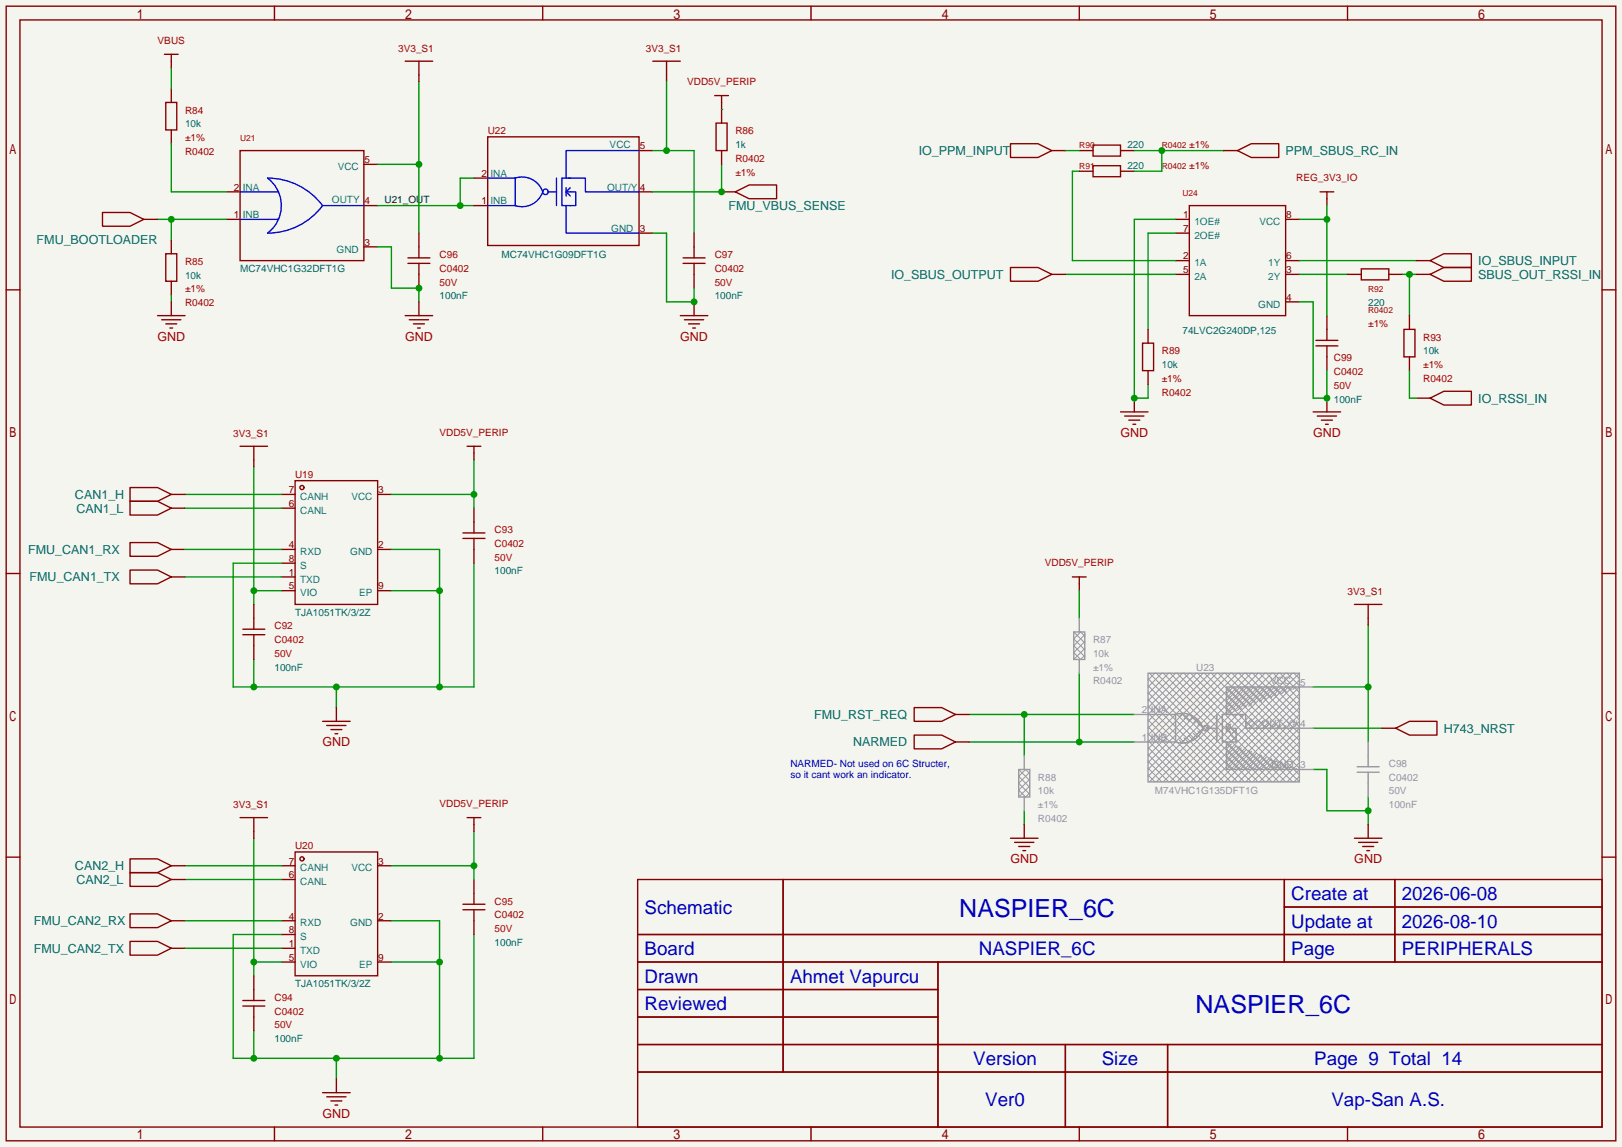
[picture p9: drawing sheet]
<svg xmlns="http://www.w3.org/2000/svg" width="299mm" height="212mm" viewBox="0 0 299 212" stroke-linecap="round" stroke-linejoin="round" font-family="sans-serif">
<path d="M0 0h299.5v211.8h-299.5z" fill="#f5f5f0"/>
<g fill="none" stroke="#850000" stroke-width=".25">
<path d="M1.1 1.1h297.2v209.6h-297.2zM3.7 3.7h292.1v204.5h-292.1zM50.7 1.1v2.6M100.2 1.1v2.6M149.7 1.1v2.6M199.3 1.1v2.6M248.8 1.1v2.6M1.1 53.5h2.6M295.8 53.5h2.5M51.9 91.3h2.6M51.9 93.9h2.6M54.5 88.8h15.2v22.8h-15.2z"/>
<path d="M69.7 91.3h2.6M1.1 105.9h2.6M24 100.2h5.1l2.5 1.3-2.5 1.2h-5.1zM24 105.3h5.1l2.5 1.3-2.5 1.2h-5.1zM31.6 101.5h2.6M31.6 106.6h2.6M51.9 101.5h2.6M51.9 106.6h2.6M51.9 104h2.6M51.9 109.1h2.6M69.7 101.5h2.6M69.7 109.1h2.6"/>
<path d="M295.8 105.9h2.5M1.1 158.3h2.6M295.8 158.3h2.5M24 168.8h5.1l2.5 1.3-2.5 1.2h-5.1zM24 173.9h5.1l2.5 1.2-2.5 1.3h-5.1zM31.6 170.1h2.6M31.6 175.1h2.6M117.7 162.4h178.1v45.8h-178.1zM117.7 172.6h178.1M117.7 177.7h178.1M144.6 162.4v35.6M173.2 177.7v30.5"/>
<path d="M237.1 162.4v15.3M237.1 167.5h58.7M257.5 162.4v15.3M117.7 182.8h55.5M117.7 192.9h178.1M117.7 187.8h55.5M117.7 198h178.1M196.7 192.9v15.3M215.6 192.9v15.3M50.7 208.2v2.5M100.2 208.2v2.5M149.7 208.2v2.5"/>
<path d="M199.3 208.2v2.5M248.8 208.2v2.5"/>
<circle cx="55.8" cy="90" r=".38"/>
</g>
<path d="M51.9 104h-8.8v22.9h44.4v-22.9M72.3 101.5h8.9v25.4M72.3 109.1h8.9M46.9 121.8v5.1M62.1 126.9v3.8" fill="none" stroke="#009600" stroke-width=".25"/>
<g fill="#009600">
<circle cx="46.9" cy="126.9" r=".63"/>
<circle cx="62.1" cy="126.9" r=".63"/>
<circle cx="81.2" cy="126.9" r=".63"/>
<circle cx="81.2" cy="109.1" r=".63"/>
</g>
<path d="M46.9 86.2v25.4M46.9 109.1h5" fill="none" stroke="#009600" stroke-width=".25"/>
<circle cx="46.9" cy="109.1" r=".63" fill="#009600"/>
<path d="M34.2 91.3h17.7M34.2 93.9h17.7M72.3 91.3h15.2M87.5 85v8.9M34.2 101.5h17.7M34.2 106.6h17.7" fill="none" stroke="#009600" stroke-width=".25"/>
<g fill="none" stroke="#850000" stroke-width=".25">
<path d="M24 90h5.1l2.5 1.3-2.5 1.3h-5.1zM24 92.6h5.1l2.5 1.3-2.5 1.2h-5.1zM31.6 91.3h2.6M31.6 93.9h2.6M44.3 82.4h5.1M46.9 82.4v3.8M85.5 99.4h4M85.5 98.4h4M87.5 93.9v4.5M87.5 99.4v4.6M44.8 117.2h4.1M44.8 116.2h4.1"/>
<path d="M46.9 111.6v4.6M46.9 117.2v4.6"/>
</g>
<circle cx="87.5" cy="91.3" r=".63" fill="#009600"/>
<g fill="none" stroke="#850000" stroke-width=".25">
<path d="M86.2 82.4h2.6M87.5 82.4v2.6M59.6 133.2h5M60.3 134h3.6M61.1 134.7h2M61.8 135.5h.6M62.1 130.7v2.5M51.9 159.9h2.6M54.5 157.4h15.2v22.8h-15.2zM69.7 159.9h2.6M51.9 162.4h2.6M51.9 170.1h2.6"/>
<path d="M51.9 172.6h2.6M51.9 175.1h2.6M51.9 177.7h2.6M69.7 170.1h2.6M69.7 177.7h2.6"/>
<circle cx="55.8" cy="158.6" r=".38"/>
</g>
<path d="M51.9 172.6h-8.8v22.9h44.4v-22.9M72.3 170.1h8.9v25.4M72.3 177.7h8.9M46.9 190.4v5.1M62.1 195.5v3.8" fill="none" stroke="#009600" stroke-width=".25"/>
<g fill="#009600">
<circle cx="46.9" cy="195.5" r=".63"/>
<circle cx="62.1" cy="195.5" r=".63"/>
<circle cx="81.2" cy="195.5" r=".63"/>
<circle cx="81.2" cy="177.7" r=".63"/>
</g>
<path d="M46.9 154.8v25.4M46.9 177.7h5" fill="none" stroke="#009600" stroke-width=".25"/>
<circle cx="46.9" cy="177.7" r=".63" fill="#009600"/>
<path d="M34.2 159.9h17.7M72.3 159.9h15.2M87.5 153.5v8.9M34.2 162.4h17.7M34.2 170.1h17.7M34.2 175.1h17.7" fill="none" stroke="#009600" stroke-width=".25"/>
<g fill="none" stroke="#850000" stroke-width=".25">
<path d="M24 158.6h5.1l2.5 1.3-2.5 1.3h-5.1zM31.6 159.9h2.6M44.3 151h5.1M46.9 151v3.8M24 161.2h5.1l2.5 1.2-2.5 1.3h-5.1zM31.6 162.4h2.6M85.5 168h4M85.5 167h4M87.5 162.4v4.6M87.5 168v4.6M44.8 185.8h4.1M44.8 184.8h4.1"/>
<path d="M46.9 180.2v4.6M46.9 185.8v4.6"/>
</g>
<circle cx="87.5" cy="159.9" r=".63" fill="#009600"/>
<g fill="none" stroke="#850000" stroke-width=".25">
<path d="M30.4 10h2.5M30.6 18.9h2v5.1h-2zM31.6 10v2.6M31.6 16.4v2.5M31.6 24v2.5M41.8 35.4h2.5M44.3 27.8h22.9v20.3h-22.9zM67.2 38h2.5M67.2 30.4h2.5M41.8 40.5h2.5M67.2 45.6h2.5M86.2 151h2.6"/>
<path d="M87.5 151v2.5M62.1 199.3v2.5M59.6 201.8h5M60.3 202.6h3.6M61.1 203.3h2M61.8 204.1h.6"/>
</g>
<path d="M44.3 35.4h7.1M49.4 32.9a12.7 12.7 0 0 1 10.2 5.1 12.7 12.7 0 0 1-10.2 5.1 6.3 6.3 0 0 0 0-10.2zM59.6 38h7.6M44.3 40.5h7.1" fill="none" stroke="#00f" stroke-width=".25"/>
<path d="M31.6 12.6v3.8M31.6 26.5v8.9h10.2M29.1 40.5h12.7M31.6 40.5v3.8" fill="none" stroke="#009600" stroke-width=".25"/>
<circle cx="31.6" cy="40.5" r=".63" fill="#009600"/>
<g fill="none" stroke="#850000" stroke-width=".25">
<path d="M18.9 39.2h5.1l2.5 1.3-2.5 1.3h-5.1zM26.5 40.5h2.6M29.1 58.3h5.1M29.8 59.1h3.6M30.6 46.9h2v5h-2zM30.6 59.8h2M31.6 44.3v2.6M31.6 51.9v2.6M31.6 55.8v2.5M75.3 48.6h4.1M75.3 47.6h4.1M77.3 43.1v4.5"/>
<path d="M77.3 48.6v4.6M31.4 60.6h.5"/>
</g>
<path d="M77.3 15.1v28M69.7 30.4h7.6M31.6 54.5v1.3" fill="none" stroke="#009600" stroke-width=".25"/>
<circle cx="77.3" cy="30.4" r=".63" fill="#009600"/>
<path d="M74.8 11.3h5.1M77.3 11.3v3.8" fill="none" stroke="#850000" stroke-width=".25"/>
<path d="M69.7 38h17.8M87.5 32.9h-2.5v5.1" fill="none" stroke="#009600" stroke-width=".25"/>
<circle cx="85" cy="38" r=".63" fill="#009600"/>
<path d="M69.7 45.6h2.6v7.6h5v2.6" fill="none" stroke="#009600" stroke-width=".25"/>
<circle cx="77.3" cy="53.2" r=".63" fill="#009600"/>
<g fill="none" stroke="#850000" stroke-width=".25">
<path d="M120.5 11.3h5.1M123.1 11.3v3.8M87.5 38h2.5M87.5 32.9h2.5M90 25.3h28v20h-28zM118 35.4h2.5M118 27.8h2.5M74.8 58.3h5.1M75.6 59.1h3.5M76.3 59.8h2.1M77.3 55.8v2.5M118 43.1h2.5"/>
<path d="M126.1 48.6h4.1M126.1 47.6h4.1M128.1 43.1v4.5M128.1 48.6v4.6M77.1 60.6h.5"/>
</g>
<g fill="none" stroke="#00f" stroke-width=".25">
<path d="M90 32.9h5.1M90 38h5.1M95.1 32.9a4 4 0 0 1 5.1 2.5 4 4 0 0 1-5.1 2.6M95.1 32.9v5.1M101.2 35.4h1.5M102.7 32.9v5.1M104.5 38v5.1h13.5M104.5 35.4l.8 .8M104.5 34.7v1.5M105 32.9h3.1v2.5h9.9M105.3 32.9h-1.5v5.1h2.5v-2.6h-1.8l.8-.7M118 27.8h-13.5v5.1"/>
<circle cx="100.7" cy="35.4" r=".51"/>
</g>
<path d="M123.1 15.1v12.7M120.5 27.8h7.6v15.3" fill="none" stroke="#009600" stroke-width=".25"/>
<circle cx="123.1" cy="27.8" r=".63" fill="#009600"/>
<path d="M120.5 43.1h2.6v12.7h5v-2.6" fill="none" stroke="#009600" stroke-width=".25"/>
<path d="M128.1 55.8v2.5" fill="none" stroke="#850000" stroke-width=".25"/>
<circle cx="128.1" cy="55.8" r=".63" fill="#009600"/>
<path d="M132 17.7h2.5M133.2 17.7v5M132.2 22.7h2v5.1h-2zM133.2 27.8v2.6M133.2 35.4h2.6M125.6 58.3h5.1M126.4 59.1h3.5M127.1 59.8h2.1M127.9 60.6h.5" fill="none" stroke="#850000" stroke-width=".25"/>
<path d="M133.2 30.4v5h-12.7" fill="none" stroke="#009600" stroke-width=".25"/>
<circle cx="133.2" cy="35.4" r=".63" fill="#009600"/>
<path d="M135.8 35.4l2.5-1.2h5.1v2.5h-5.1z" fill="none" stroke="#850000" stroke-width=".25"/>
<path d="M178.9 132h30.5M189.1 132v7.6" fill="none" stroke="#009600" stroke-width=".25"/>
<circle cx="189.1" cy="132" r=".63" fill="#009600"/>
<path d="M178.9 137h30.5M199.3 124.3v12.7" fill="none" stroke="#009600" stroke-width=".25"/>
<circle cx="199.3" cy="137" r=".63" fill="#009600"/>
<path d="M198 106.6h2.5M199.3 106.6v2.5M168.8 135.8h5.1l2.5 1.2-2.5 1.3h-5.1zM168.8 130.7h5.1l2.5 1.3-2.5 1.2h-5.1zM176.4 137h2.5M176.4 132h2.5M186.6 154.8h5M187.3 155.6h3.6M188.1 156.3h2M188.8 157.1h.6M189.1 152.3v2.5" fill="none" stroke="#850000" stroke-width=".25"/>
<path d="M199.3 109.1v5.1M252.6 115.4v21.6M242.4 126.9h10.2M189.1 149.7v2.6" fill="none" stroke="#009600" stroke-width=".25"/>
<circle cx="252.6" cy="126.9" r=".63" fill="#009600"/>
<path d="M250.1 111.6h5M252.6 111.6v3.8M255.1 134.5h2.6M257.7 134.5l2.5-1.3h5.1v2.6h-5.1z" fill="none" stroke="#850000" stroke-width=".25"/>
<path d="M242.4 134.5h12.7M242.4 142.1h2.6v7.6h7.6M252.6 147.2v5.1" fill="none" stroke="#009600" stroke-width=".25"/>
<circle cx="252.6" cy="149.7" r=".63" fill="#009600"/>
<g fill="none" stroke="#850000" stroke-width=".25">
<path d="M219.6 38h17.8v20.3h-17.8zM243.7 35.4h2.6M245 35.4v2.6M217 40.5h2.6M217 48.1h2.6M217 50.7h2.6M217 43.1h2.6M237.4 40.5h2.5M237.4 48.1h2.5M237.4 50.7h2.5M237.4 55.8h2.5M245 58.3v4.6"/>
<path d="M243 63.9h4M243 62.9h4M245 63.9v4.6M250.1 154.8h5M250.8 155.6h3.6M251.6 156.3h2M252.3 157.1h.6M252.6 152.3v2.5"/>
</g>
<path d="M245 38v20.3M239.9 40.5h5.1" fill="none" stroke="#009600" stroke-width=".25"/>
<circle cx="245" cy="40.5" r=".63" fill="#009600"/>
<path d="M133.2 20.2h.1M196.7 27.8h2.6M199.3 31.6h-1.3v16.5h19M209.4 27.8h16.5M214.5 27.8v3.8h-5.1M196.7 50.7h20.3M217 40.5h-7.6v33h2.6v-2.5M217 43.1h-5v17.7M239.9 48.1h21.6M239.9 50.7h8.9M239.9 55.8h2.5v17.7h2.6v-5" fill="none" stroke="#009600" stroke-width=".25"/>
<g fill="none" stroke="#850000" stroke-width=".25">
<path d="M186.6 26.5h5l2.6 1.3-2.6 1.3h-5zM194.2 27.8h2.5M199.3 27.8h2.5M199.3 31.6h2.5M201.8 26.8h5.1v2h-5.1zM201.8 30.6h5.1v2h-5.1zM206.9 27.8h2.5M206.9 31.6h2.5M186.6 49.4h5l2.6 1.3-2.6 1.2h-5zM194.2 50.7h2.5M210.9 63.4h2.1v5.1h-2.1zM212 60.8v2.6"/>
<path d="M212 68.5v2.5"/>
</g>
<circle cx="214.5" cy="27.8" r=".63" fill="#009600"/>
<path d="M225.9 27.8h2.6M228.5 27.8l2.5-1.3h5.1v2.6h-5.1zM248.8 50.7h2.5M251.3 49.7h5.1v2h-5.1zM256.4 50.7h2.6M261.5 48.1h2.5M264 48.1l2.6-1.2h5.1v2.5h-5.1z" fill="none" stroke="#850000" stroke-width=".25"/>
<path d="M259 50.7h2.5M260.2 50.7v7.6" fill="none" stroke="#009600" stroke-width=".25"/>
<circle cx="260.2" cy="50.7" r=".63" fill="#009600"/>
<path d="M260.2 58.3v2.5M261.5 50.7h2.5M264 50.7l2.6-1.3h5.1v2.5h-5.1zM209.4 73.5v2.6M259.2 60.8h2v5.1h-2zM260.2 65.9v2.6M261.5 73.5h2.5M264 73.5l2.6-1.2h5.1v2.5h-5.1z" fill="none" stroke="#850000" stroke-width=".25"/>
<path d="M260.2 68.5v5h1.3" fill="none" stroke="#009600" stroke-width=".25"/>
<circle cx="209.4" cy="73.5" r=".63" fill="#009600"/>
<path d="M206.9 76.1h5.1M207.6 76.8h3.6M208.4 77.6h2M209.2 78.4h.5M245 73.5v2.6" fill="none" stroke="#850000" stroke-width=".25"/>
<circle cx="245" cy="73.5" r=".63" fill="#009600"/>
<path d="M242.4 76.1h5.1M243.2 76.8h3.6M244 77.6h2M244.7 78.4h.5" fill="none" stroke="#850000" stroke-width=".25"/>
<g fill="none" stroke="#999" stroke-width=".25">
<path d="M198.2 116.7h2.1v5.1h-2.1zM199.3 114.2v2.5M189.1 139.6v2.5M199.3 121.8v2.5M209.4 137h7.6M209.4 132h7.6M212 124.3h27.9v20.1h-27.9zM217 132a4 4 0 0 1 5.1 2.5 4 4 0 0 1-5.1 2.5M217 132v5M223.1 134.5h1.6M224.7 132v5M226.4 137v5.1h16"/>
<path d="M226.4 134.5l.8 .8M226.4 133.7v1.6M226.9 132h3.1v2.5h12.4M227.2 132h-1.5v5h2.5v-2.5h-1.8l.8-.8M242.4 126.9h-16v5.1M252.6 137v4.6M188.1 142.1h2v5.1h-2zM189.1 147.2v2.5M250.6 142.6h4M250.6 141.6h4M252.6 142.6v4.6"/>
<circle cx="222.6" cy="134.5" r=".51"/>
</g>
<g fill="none" stroke="#999" stroke-width=".18">
<path d="M198.2 116.7l2.1 2M200.3 117.2l-2.1 2.1 2.1 2M200.3 117.5l-.8-.8-1.3 1.3 2.1 2M200.3 118.5l-2.1 2 1.3 1.3 .8-.8M200.3 119.8l-2.1 2M212 139.3l5 5.1M212 138l6.3 6.4M212 136.8l7.6 7.6M212 135.5l8.9 8.9M212 134.2l10.1 10.2M212 133l11.4 11.4M212 131.7l12.7 12.7"/>
<path d="M212 130.4l13.9 14M212 129.2l15.2 15.2M212 127.9l16.5 16.5M212 126.6l17.7 17.8M212 125.3l19 19.1M212.2 124.3l20.1 20.1M213.2 124.3l-1.2 1.3M213.5 124.3l20.1 20.1M214.5 124.3l-2.5 2.6M214.8 124.3l20 20.1M215.8 124.3l-3.8 3.8M216 124.3l20.1 20.1"/>
<path d="M217 124.3l-5 5.1M217.3 124.3l20.1 20.1M217.8 136.7l.5 .5M218.1 131.8l1.5 1.4M218.3 124.3l-6.3 6.4M218.3 131.7l-.5 .6M218.6 124.3l20 20.1M218.6 136.3l.8 .8M219.4 131.9l-.8 .8M219.4 135.8l.9 .9M219.6 124.3l-7.6 7.7M219.6 132l2.5 2.5"/>
<path d="M219.8 124.3l20.1 20.1M220.3 135.4l.7 .8M220.3 132.3l-.9 .9M220.9 124.3l-8.9 8.9M221 132.8l-.7 .8M221.1 124.3l18.8 18.8M221.1 135l.5 .5M221.6 133.5l-.5 .5M222 134.6h.1M222.1 134.3l-.1 .1M222.1 124.3l-10.1 10.2M222.4 124.3l17.5 17.6"/>
<path d="M222.4 134l.7 .7M223.1 134.3l-.7 .7M223.4 124.3l-11.4 11.5M223.6 124.3l16.3 16.3M224.7 124.3l-12.7 12.7M224.9 124.3l15 15M225.9 124.3l-13.9 14M226.2 124.3l13.7 13.7M226.4 126.9l3.7 3.7M226.4 137l5.1 5.1 2.3-2.3M227.1 133.9l.1 .1M227.2 124.3l-15.2 15.3"/>
<path d="M227.2 134.2l-.3 .3M227.2 135.8l1 1M227.2 134.5l1 1M227.4 137.4l-1 .9 3.9 3.8 2.6-2.6M227.5 124.3l12.4 12.5M227.6 132l.2 .1M228.2 132l-.2 .2M228.3 137.7l-1.9 1.9 2.6 2.5 3-3M228.5 124.3l-16.5 16.5M228.5 137.8l4.3 4.3 1.9-1.9M228.7 124.3l11.2 11.2M228.9 132l.5 .4"/>
<path d="M229.2 138.1l-2.8 2.7 1.3 1.3 3.4-3.3M229.5 132l-.4 .4M229.7 124.3l-17.7 17.8M230 124.3l9.9 9.9M230.1 138.4l-3.7 3.7M230.5 138.6l3.6 3.5 1.6-1.6M231 124.3l-19 19.1M231.1 130.2l-3.4-3.3-1.3 1.2 2.8 2.8M231.1 132.8l-1.1 1M231.3 124.3l8.6 8.7M232 129.9l-3-3-2.6 2.5 1.9 1.9M232.1 133l-1.5 1.5"/>
<path d="M232.3 124.3l-20.1 20.1M232.5 124.3l7.4 7.4M232.6 139.3l2.7 2.8 1.3-1.2M232.9 129.5l-2.6-2.6-3.9 3.8 1 .9M233.2 133.2l-1.3 1.3M233.6 124.3l-20.1 20.1M233.8 124.3l6.1 6.1M233.8 129.2l-2.3-2.3-5.1 5.1M234.2 133.4l-1.1 1.1M234.7 128.8l-1.9-1.9-4.3 4.3M234.8 124.3l-20 20.1M235.1 124.3l4.8 4.9"/>
<path d="M235.3 133.6l-.9 .9M235.5 133.6l.8 .9M235.7 128.5l-1.6-1.6-3.6 3.5M236.1 124.3l-20.1 20.1M236.3 124.3l3.6 3.6M236.4 133.8l-.7 .7M236.6 128.1l-1.3-1.2-2.7 2.7M237.4 124.3l-20.1 20.1M237.4 134l-.5 .5M237.5 127.8l-.9-.9-2 2M237.6 124.3l2.3 2.3M238.4 127.4l-.5-.5-1.3 1.2"/>
<path d="M238.5 134.2l-.3 .3M238.6 124.3l-20 20.1M238.9 124.3l1 1M239.3 127.1l-.2-.2-.4 .4M239.6 134.4l-.1 .1M239.9 124.3l-20.1 20.1M239.9 125.6l-18.8 18.8M239.9 126.9l-17.5 17.5M239.9 128.1l-16.3 16.3M239.9 129.4l-15 15M239.9 130.7l-13.7 13.7M239.9 132l-12.4 12.4"/>
<path d="M239.9 133.2l-11.2 11.2M239.9 134.5l-9.9 9.9M239.9 135.8l-8.6 8.6M239.9 137l-7.4 7.4M239.9 138.3l-6.1 6.1M239.9 139.6l-4.8 4.8M188.1 142.1l2 2M190.1 142.9l-.7-.8-1.3 1.3 2 2M190.1 142.6l-2 2.1 2 2M190.1 143.9l-2 2 1.3 1.3 .7-.8M190.1 145.2l-2 2M212 143.1l1.2 1.3"/>
<path d="M212 141.9l2.5 2.5M212 140.6l3.8 3.8M234.6 140.1l2 2 .9-.9M236.6 140.9l1.3 1.2 .5-.5M238.7 141.7l.4 .4 .2-.2M239.9 140.8l-3.6 3.6M239.9 142.1l-2.3 2.3M239.9 143.4l-1 1"/>
</g>
<g font-size="4.6" fill="#0000c2">
<text x="177.1" y="169.4">NASPIER_6C</text>
<text x="220.7" y="187.1">NASPIER_6C</text>
</g>
<g font-size="3.5" fill="#0000c2">
<text x="238.4" y="166.2">Create at</text>
<text x="258.8" y="166.2">2026-06-08</text>
<text x="119" y="168.8">Schematic</text>
<text x="238.4" y="171.3">Update at</text>
<text x="258.8" y="171.3">2026-08-10</text>
<text x="119" y="176.4">Board</text>
<text x="180.7" y="176.4">NASPIER_6C</text>
<text x="238.4" y="176.4">Page</text>
<text x="258.8" y="176.4">PERIPHERALS</text>
<text x="119" y="181.5">Drawn</text>
<text x="145.9" y="181.5">Ahmet Vapurcu</text>
<text x="119" y="186.6">Reviewed</text>
<text x="179.7" y="196.7">Version</text>
<text x="203.4" y="196.7">Size</text>
<text x="242.6" y="196.7">Page 9 Total 14</text>
<text x="181.9" y="204.3">Ver0</text>
<text x="245.8" y="204.3">Vap-San A.S.</text>
</g>
<g font-size="2.3" fill="#006464">
<text x="169.6" y="28.6">IO_PPM_INPUT</text>
<text x="237.4" y="28.6">PPM_SBUS_RC_IN</text>
<text x="134.5" y="38.8">FMU_VBUS_SENSE</text>
<text x="6.8" y="45.1">FMU_BOOTLOADER</text>
<text x="164.5" y="51.5">IO_SBUS_OUTPUT</text>
<text x="272.9" y="48.9">IO_SBUS_INPUT</text>
<text x="272.9" y="51.5">SBUS_OUT_RSSI_IN</text>
<text x="272.9" y="74.3">IO_RSSI_IN</text>
<text x="13.8" y="92.1">CAN1_H</text>
<text x="14.1" y="94.7">CAN1_L</text>
<text x="5.2" y="102.3">FMU_CAN1_RX</text>
<text x="5.5" y="107.4">FMU_CAN1_TX</text>
<text x="150.3" y="132.8">FMU_RST_REQ</text>
<text x="157.5" y="137.8">NARMED</text>
<text x="266.6" y="135.3">H743_NRST</text>
<text x="13.8" y="160.7">CAN2_H</text>
<text x="14.1" y="163.2">CAN2_L</text>
<text x="6.2" y="170.9">FMU_CAN2_RX</text>
<text x="6.2" y="175.9">FMU_CAN2_TX</text>
</g>
<g font-size="2.3" fill="#a90000">
<text x="29.1" y="62.9">GND</text>
<text x="74.8" y="62.9">GND</text>
<text x="125.6" y="62.9">GND</text>
<text x="206.9" y="80.7">GND</text>
<text x="242.4" y="80.7">GND</text>
<text x="59.5" y="137.8">GND</text>
<text x="186.5" y="159.4">GND</text>
<text x="250" y="159.4">GND</text>
<text x="59.5" y="206.4">GND</text>
</g>
<g font-size="1.8" fill="#a90000">
<text x="29.1" y="8">VBUS</text>
<text x="73.5" y="9.6">3V3_S1</text>
<text x="119.3" y="9.6">3V3_S1</text>
<text x="126.9" y="15.7">VDD5V_PERIP</text>
<text x="34.2" y="21">R84</text>
<text x="34.2" y="28.6">R0402</text>
<text x="34.2" y="26.1">±1%</text>
<text x="90" y="24.8">U22</text>
<text x="135.8" y="24.8">R86</text>
<text x="135.8" y="29.9">R0402</text>
<text x="219.6" y="27.4">±1%</text>
<text x="135.8" y="32.4">±1%</text>
<text x="219.6" y="31.2">±1%</text>
<text x="239.3" y="33.4">REG_3V3_IO</text>
<text x="81.2" y="47.7">C96</text>
<text x="132" y="47.7">C97</text>
<text x="34.2" y="48.9">R85</text>
<text x="81.2" y="50.2">C0402</text>
<text x="81.2" y="52.8">50V</text>
<text x="132" y="50.2">C0402</text>
<text x="132" y="52.8">50V</text>
<text x="34.2" y="56.6">R0402</text>
<text x="34.2" y="54">±1%</text>
<text x="214.5" y="65.5">R89</text>
<text x="252.6" y="60.4">±1%</text>
<text x="262.8" y="62.9">R93</text>
<text x="214.5" y="70.5">±1%</text>
<text x="246.3" y="66.7">C99</text>
<text x="246.3" y="69.3">C0402</text>
<text x="246.3" y="71.8">50V</text>
<text x="262.8" y="70.5">R0402</text>
<text x="262.8" y="68">±1%</text>
<text x="214.5" y="73.1">R0402</text>
<text x="43.1" y="80.7">3V3_S1</text>
<text x="81.1" y="80.4">VDD5V_PERIP</text>
<text x="54.5" y="88.3">U19</text>
<text x="91.3" y="98.5">C93</text>
<text x="91.3" y="101">C0402</text>
<text x="91.3" y="103.6">50V</text>
<text x="192.9" y="104.6">VDD5V_PERIP</text>
<text x="248.8" y="109.9">3V3_S1</text>
<text x="50.7" y="116.3">C92</text>
<text x="50.7" y="118.8">C0402</text>
<text x="50.7" y="121.3">50V</text>
<text x="43.1" y="149.3">3V3_S1</text>
<text x="81.1" y="149">VDD5V_PERIP</text>
<text x="54.5" y="156.9">U20</text>
<text x="91.3" y="167.1">C95</text>
<text x="91.3" y="169.6">C0402</text>
<text x="91.3" y="172.1">50V</text>
<text x="50.7" y="184.8">C94</text>
<text x="50.7" y="187.4">C0402</text>
<text x="50.7" y="189.9">50V</text>
</g>
<g font-size="1.8" fill="#006464">
<text x="34.2" y="23.5">10k</text>
<text x="135.8" y="27.4">1k</text>
<text x="208.2" y="27.4">220</text>
<text x="208.2" y="31.2">220</text>
<text x="92.6" y="47.7">MC74VHC1G09DFT1G</text>
<text x="34.2" y="51.5">10k</text>
<text x="44.3" y="50.2">MC74VHC1G32DFT1G</text>
<text x="81.2" y="55.3">100nF</text>
<text x="132" y="55.3">100nF</text>
<text x="252.6" y="56.6">220</text>
<text x="218.3" y="61.6">74LVC2G240DP,125</text>
<text x="262.8" y="65.5">10k</text>
<text x="214.5" y="68">10k</text>
<text x="246.3" y="74.3">100nF</text>
<text x="91.3" y="106.1">100nF</text>
<text x="54.5" y="113.7">TJA1051TK/3/2Z</text>
<text x="50.7" y="123.9">100nF</text>
<text x="91.3" y="174.7">100nF</text>
<text x="54.5" y="182.3">TJA1051TK/3/2Z</text>
<text x="50.7" y="192.5">100nF</text>
</g>
<g font-size="1.8" fill="#008484">
<text x="112.6" y="27.4">VCC</text>
<text x="44.8" y="35.2">INA</text>
<text x="62.3" y="31.4">VCC</text>
<text x="90.6" y="32.7">INA</text>
<text x="112.1" y="35.2">OUT/Y</text>
<text x="44.8" y="40.3">INB</text>
<text x="61.3" y="37.5">OUTY</text>
<text x="90.6" y="37.8">INB</text>
<text x="220.5" y="41.6">1OE#</text>
<text x="232.5" y="41.6">VCC</text>
<text x="62.1" y="46.6">GND</text>
<text x="112.9" y="42.8">GND</text>
<text x="220.5" y="44.1">2OE#</text>
<text x="220.5" y="49.2">1A</text>
<text x="220.5" y="51.7">2A</text>
<text x="234.2" y="51.7">2Y</text>
<text x="234.2" y="49.2">1Y</text>
<text x="232.3" y="56.8">GND</text>
<text x="55.4" y="92.4">CANH</text>
<text x="55.4" y="94.9">CANL</text>
<text x="64.9" y="92.4">VCC</text>
<text x="55.4" y="102.5">RXD</text>
<text x="55.4" y="105.1">S</text>
<text x="55.4" y="107.6">TXD</text>
<text x="64.7" y="102.5">GND</text>
<text x="55.4" y="110.1">VIO</text>
<text x="66.3" y="110.1">EP</text>
<text x="55.4" y="160.9">CANH</text>
<text x="64.9" y="160.9">VCC</text>
<text x="55.4" y="163.5">CANL</text>
<text x="55.4" y="171.1">RXD</text>
<text x="55.4" y="173.6">S</text>
<text x="64.7" y="171.1">GND</text>
<text x="55.4" y="176.2">TXD</text>
<text x="55.4" y="178.7">VIO</text>
<text x="66.3" y="178.7">EP</text>
</g>
<g font-size="1.8" fill="#840000">
<text x="118.1" y="27.6">5</text>
<text x="43.2" y="35.2">2</text>
<text x="67.3" y="30.1">5</text>
<text x="88.9" y="32.7">2</text>
<text x="118.1" y="35.2">4</text>
<text x="43.2" y="40.3">1</text>
<text x="67.3" y="37.7">4</text>
<text x="88.9" y="37.7">1</text>
<text x="218.4" y="40.3">1</text>
<text x="237.5" y="40.3">8</text>
<text x="67.3" y="45.4">3</text>
<text x="118.1" y="42.8">3</text>
<text x="218.4" y="47.9">2</text>
<text x="218.4" y="42.8">7</text>
<text x="237.5" y="47.9">6</text>
<text x="218.4" y="50.4">5</text>
<text x="237.5" y="50.4">3</text>
<text x="237.5" y="55.5">4</text>
<text x="53.3" y="91.1">7</text>
<text x="53.3" y="93.6">6</text>
<text x="69.8" y="91.1">3</text>
<text x="53.3" y="101.2">4</text>
<text x="69.8" y="101.2">2</text>
<text x="53.3" y="103.8">8</text>
<text x="53.3" y="106.3">1</text>
<text x="53.3" y="108.9">5</text>
<text x="69.8" y="108.9">9</text>
<text x="53.3" y="159.7">7</text>
<text x="69.8" y="159.7">3</text>
<text x="53.3" y="162.2">6</text>
<text x="53.3" y="169.8">4</text>
<text x="53.3" y="172.4">8</text>
<text x="69.8" y="169.8">2</text>
<text x="53.3" y="174.9">1</text>
<text x="53.3" y="177.4">5</text>
<text x="69.8" y="177.4">9</text>
</g>
<text font-size="1.8" x="71" y="37.5">U21_OUT</text>
<g font-size="1.8" fill="#999">
<text x="201.8" y="118.8">R87</text>
<text x="201.8" y="123.9">±1%</text>
<text x="201.8" y="121.3">10k</text>
<text x="220.9" y="123.9">U23</text>
<text x="201.8" y="126.4">R0402</text>
<text x="210.8" y="131.7">2</text>
<text x="212.5" y="131.7">INA</text>
<text x="234.5" y="126.4">VCC</text>
<text x="240" y="126.6">5</text>
<text x="210.8" y="136.8">1</text>
<text x="212.5" y="136.8">INB</text>
<text x="233" y="134.3">OUT Y#</text>
<text x="240" y="134.3">4</text>
<text x="234.8" y="141.9">GND</text>
<text x="240" y="141.9">3</text>
<text x="256.4" y="141.7">C98</text>
<text x="191.6" y="144.2">R88</text>
<text x="191.6" y="149.3">±1%</text>
<text x="191.6" y="146.7">10k</text>
<text x="213.2" y="146.7">M74VHC1G135DFT1G</text>
<text x="256.4" y="144.2">C0402</text>
<text x="256.4" y="146.7">50V</text>
<text x="256.4" y="149.3">100nF</text>
<text x="191.6" y="151.8">R0402</text>
</g>
<g font-size="1.8" fill="#0000c2">
<text x="145.9" y="141.7">NARMED- Not used on 6C Structer,</text>
<text x="145.9" y="143.7">so it cant work an indicator.</text>
</g>
<g font-size="1.6" fill="#a90000">
<text x="44.3" y="26.1">U21</text>
<text x="199.3" y="27.4">R90</text>
<text x="214.5" y="27.4">R0402</text>
<text x="199.3" y="31.2">R91</text>
<text x="214.5" y="31.2">R0402</text>
<text x="218.3" y="36.2">U24</text>
<text x="252.6" y="54">R92</text>
<text x="252.6" y="57.8">R0402</text>
</g>
</svg>
